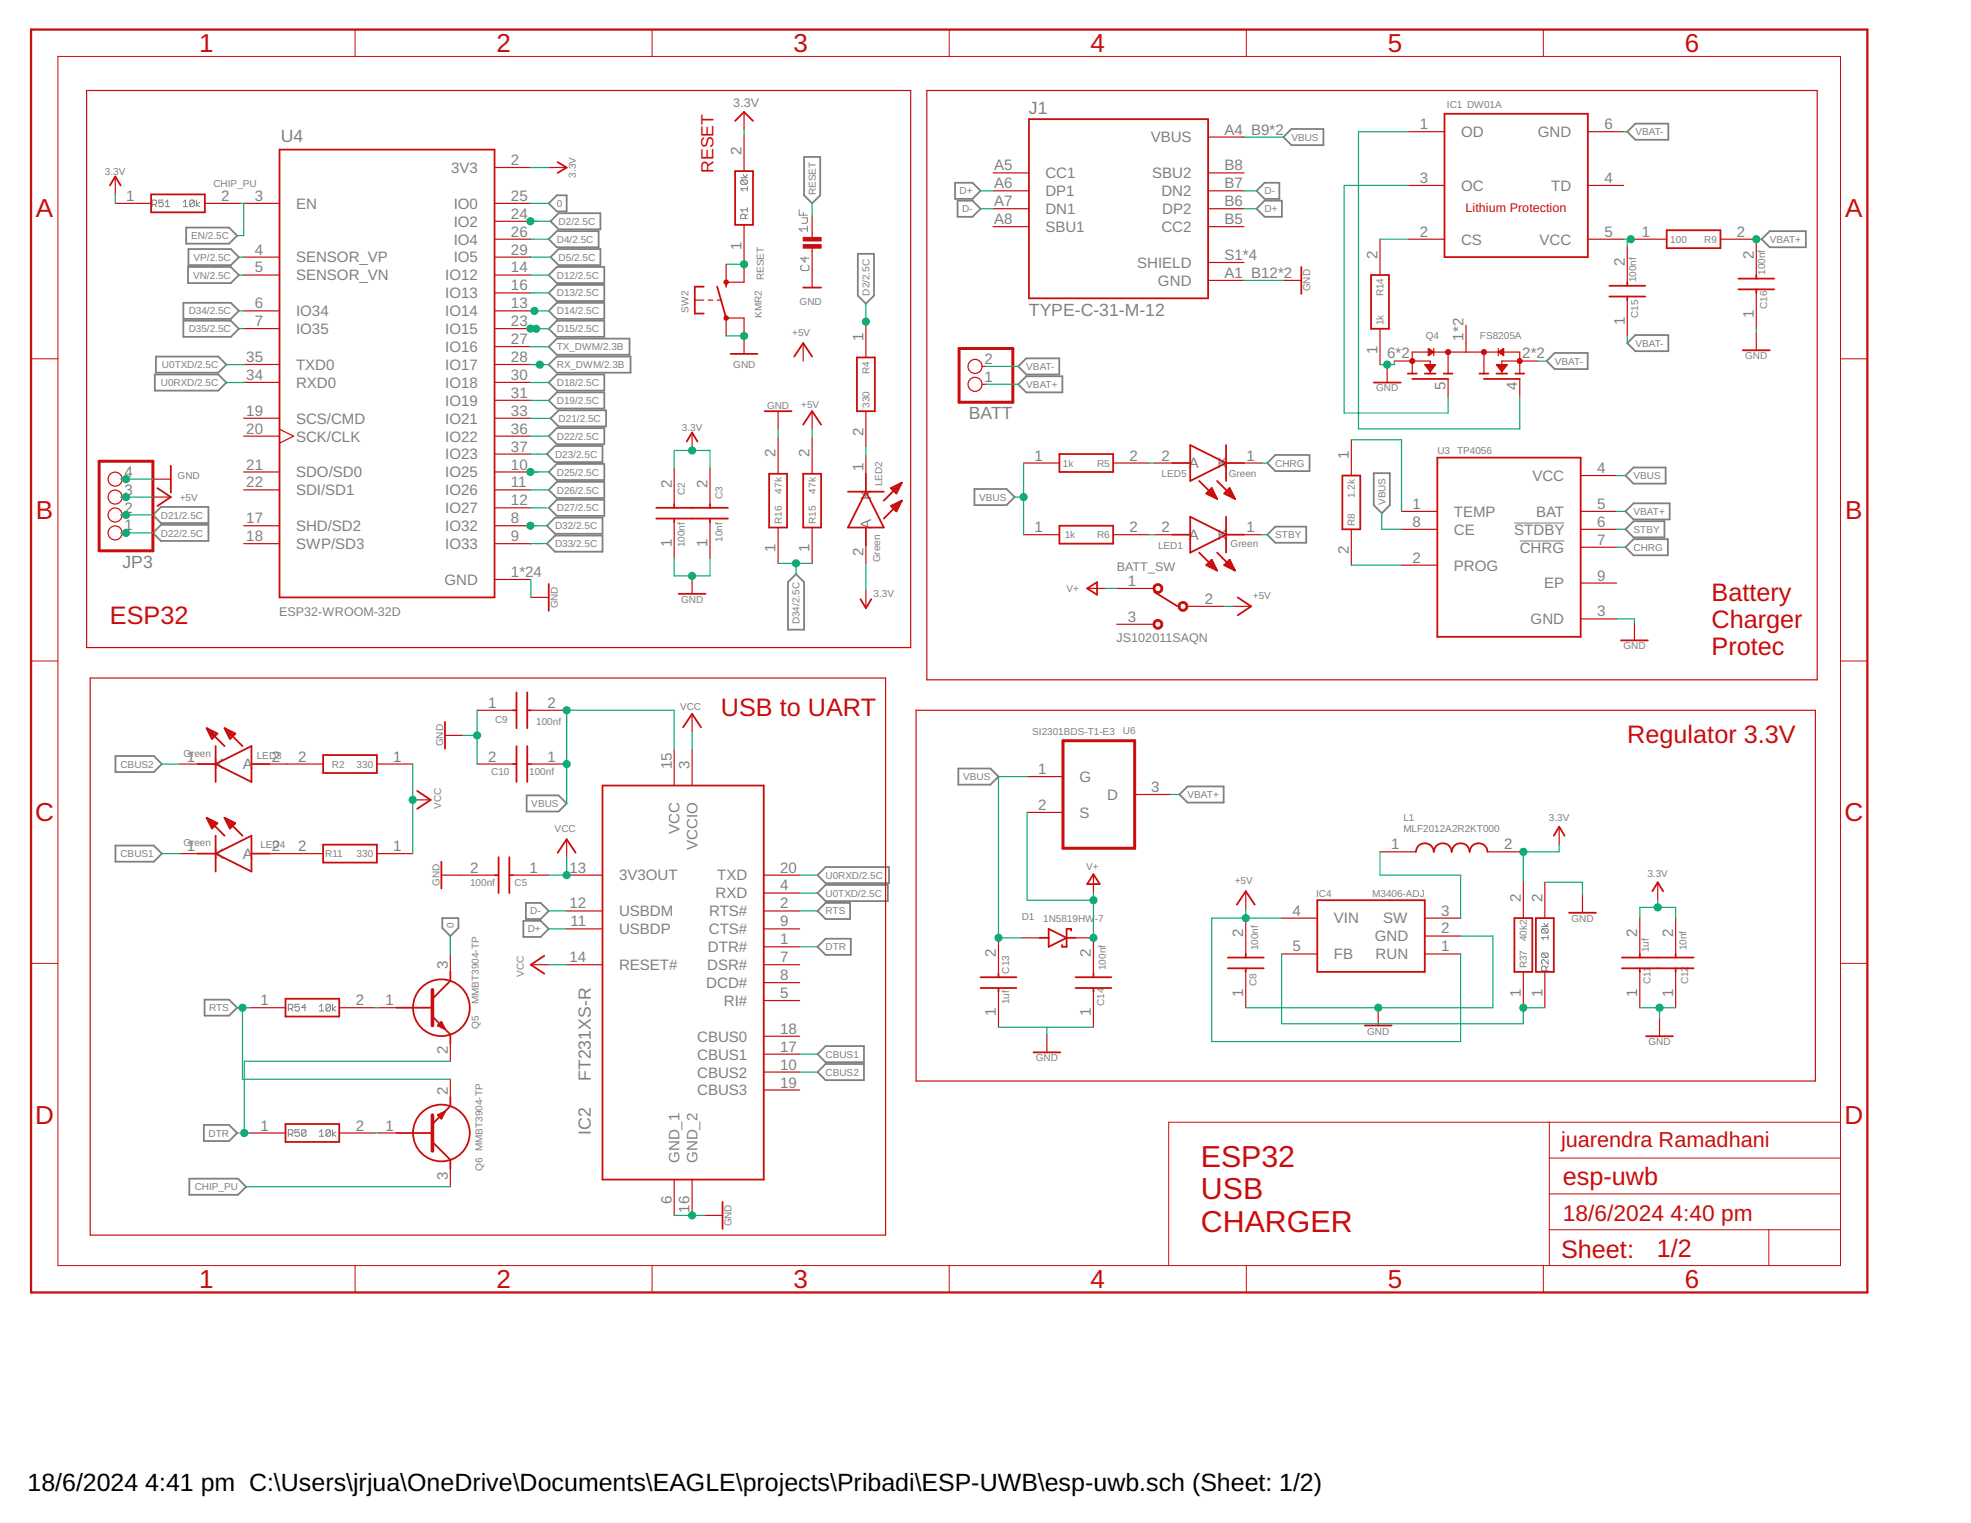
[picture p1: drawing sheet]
<svg xmlns="http://www.w3.org/2000/svg" width="279mm" height="216mm" viewBox="0 0 279 216" stroke-linecap="round" stroke-linejoin="round" font-family="sans-serif">
<g fill="none" stroke="#808080" stroke-width=".14">
<path d="M21.6 29h.5l.1-.2v-.3l-.1-.1h-.5v.9M21.9 29l.3 .3M23.1 28.4h-.6v.4l.3-.1h.2l.1 .1v.3l-.1 .2h-.3l-.2-.2M23.5 29.3h.6M23.5 28.7l.3-.3v.9M26 28.7l.3-.3v.9M26 29.3h.6M27.5 28.5v.6l-.1 .2h-.3l-.2-.2M27.5 28.5l-.1-.1h-.3l-.2 .1v.6M27.5 28.5l-.6 .6M27.8 28.4v.9M28.3 28.7l-.5 .3 .5 .3"/>
<path d="M105 25.2h.9M105.2 25.5h.6l.1 .2v.3l-.1 .1M105.2 25.5l-.2 .2v.3l.2 .1h.6M105.2 25.5l.6 .6M105.3 24.7l.3 .5 .3-.5M105.6 31v-.5l-.1-.1h-.3l-.2 .1v.5h.9M105.9 26.8h-.9l.3 .3M105.9 26.4v.7M105.9 29.4v.7M105.9 30.4l-.3 .3M105.9 29.7h-.9l.3 .4M113.3 29.7v.8h1.1"/>
<path d="M113.7 30.9h.7v.6l-.1 .2h-.6M113.7 37.6l-.2 .2v.3l.2 .3h.8l.2-.3v-.3l-.2-.2M113.9 30.1v.4M114.1 36.4v.8l-.6-.6h1.2M114.4 32.4h-1.1l.4 .4M114.4 32v.8M218.5 131.3h1M218.7 131.7h.6l.2 .1v.3l-.2 .2M218.7 135.1h.6l.2 .2v.3l-.2 .1M218.7 131.7l-.2 .1v.3l.2 .2h.6M218.7 135.1l-.2 .2v.3l.2 .1h.6M218.7 131.7l.6 .6"/>
<path d="M218.7 135.1l.6 .6M218.8 130.9l.4 .4 .3-.4M219.2 137.6v-.5l-.2-.1h-.3l-.2 .1v.5h1M219.5 132.9h-1l.3 .3M219.5 132.6v.6M219.5 136v.7l-.7-.7h-.1l-.2 .2v.3l.2 .2M219.5 137l-.3 .3M40.9 143h.4l.2-.2v-.3l-.2-.1h-.4v.9M41.2 143l.3 .3M42.4 142.4h-.6v.4l.3-.1h.2l.1 .1v.4l-.1 .1h-.3l-.2-.1M43.4 142.8h-.6l.4-.4v.9M45.3 142.7l.3-.3v.9"/>
<path d="M45.3 143.3h.6M46.8 142.5l-.1-.1h-.3l-.2 .1v.7M46.8 142.5v.7l-.1 .1h-.3l-.2-.1M46.8 142.5l-.6 .7M47.1 142.4v.9M47.6 142.7l-.5 .3 .5 .3M40.9 160.8h.4l.2-.2v-.3l-.2-.2h-.4v1M41.2 160.8l.3 .3M42.4 160.1h-.6v.5l.3-.1h.2l.1 .1v.3l-.1 .2h-.3l-.2-.2M43.4 160.3v.6l-.2 .2h-.3l-.1-.2M43.4 160.3l-.2-.2h-.3l-.1 .2v.6M43.4 160.3l-.6 .6"/>
<path d="M45.3 160.5l.3-.4v1M45.3 161.1h.6M46.8 160.3v.6l-.1 .2h-.3l-.2-.2M46.8 160.3l-.1-.2h-.3l-.2 .2v.6M46.8 160.3l-.6 .6M47.1 160.1v1M47.6 160.5l-.5 .3 .5 .3"/>
</g>
<path d="M214.7 74.1h7M215.4 76.7h6.3" fill="none" stroke="#808080" stroke-width=".15"/>
<g fill="none" stroke="#808080" stroke-width=".25">
<path d="M181.9 19.4l1.2-1.1h4.5v2.3h-4.5zM231.8 17.5h4.7v2.3h-4.7l-1.1-1.1zM26.4 32.3h6.1l1.1 1.1-1.1 1.1h-6.1zM26.6 37.8h6.1l1.2 1.2-1.2 1.1h-6.1zM26.7 35.3h6l1.2 1.1-1.2 1.2h-6zM77.8 28.8l1.1-1.1h1.4v2.3h-1.4zM78 36.4l1.2-1.1h5.9v2.3h-5.9zM78 31.4l1.2-1.2h5.9v2.3h-5.9zM78.9 32.8h6v2.3h-6l-1.1-1.2zM78.9 37.8h6.8v2.3h-6.8l-1.1-1.1zM114 22.2h2.3v5.5l-1.2 1.1-1.1-1.1zM121.6 36h2.3v5.9l-1.2 1.2-1.1-1.2z"/>
<path d="M135.4 25.9h2.5l1.1 1.2-1.1 1.1h-2.5zM135.7 28.4h2.2l1.1 1.2-1.1 1.1h-2.2zM178.1 29.6l1.2-1.2h2.4v2.3h-2.4zM178.1 27.1l1.2-1.2h2.1v2.3h-2.1zM249.7 33.9l1.2-1.1h5.1v2.3h-5.1zM21.9 53.1h9l1.2 1.1-1.2 1.2h-9zM22.1 50.5h8.8l1.2 1.2-1.2 1.1h-8.8zM26 42.9h6.7l1.2 1.2-1.2 1.1h-6.7zM26 45.5h6.7l1.2 1.1-1.2 1.2h-6.7zM78 59.3l1.2-1.1h6.7v2.3h-6.7zM78.9 50.5h10.5v2.3h-10.5l-1.1-1.1zM78.9 53.1h6.8v2.3h-6.8l-1.1-1.2z"/>
<path d="M78.9 55.6h6.8v2.3h-6.8l-1.1-1.1zM78.9 48h10.3v2.3h-10.3l-1.1-1.2zM78.9 42.9h6.8v2.3h-6.8l-1.1-1.1zM78.9 45.5h6.8v2.3h-6.8l-1.1-1.2zM78.9 40.4h6.8v2.3h-6.8l-1.1-1.2zM144.3 51.9l1.2-1.1h4.7v2.3h-4.7zM144.3 54.5l1.2-1.2h5.1v2.3h-5.1zM219.2 51.2l1.2-1.2h4.7v2.3h-4.7zM230.7 48.6l1.1-1.1h4.7v2.3h-4.7zM22.8 74.4h6.7v2.3h-6.7l-1.1-1.2zM22.8 71.9h6.7v2.2h-6.7l-1.1-1.1zM77.5 74.5l1.2-1.1h6.7v2.3h-6.7z"/>
<path d="M77.5 64.4l1.2-1.2h6.7v2.3h-6.7zM77.5 77.1l1.2-1.2h6.7v2.3h-6.7zM77.8 61.8l1.1-1.1h6.8v2.3h-6.8zM78.9 65.8h6.8v2.3h-6.8l-1.1-1.2zM78.9 68.3h6.8v2.3h-6.8l-1.1-1.2zM78.9 70.8h6.8v2.3h-6.8l-1.1-1.1zM138.1 69.3h4.6l1.1 1.2-1.1 1.1h-4.6zM179.6 75.8l1.2-1.1h4.4v2.2h-4.4zM179.6 65.6l1.2-1.1h4.8v2.3h-4.8zM194.7 67.1h2.3v4.5l-1.1 1.1-1.2-1.1zM230.4 67.4l1.2-1.1h4.5v2.3h-4.5zM230.4 75l1.2-1.1h4.3v2.3h-4.3z"/>
<path d="M230.4 77.6l1.2-1.2h4.8v2.3h-4.8zM230.4 72.5l1.2-1.1h5.1v2.2h-5.1zM111.7 82.5l1.1-1.1 1.2 1.1v6.8h-2.3zM16.4 119.9h5.4l1.1 1.1-1.1 1.2h-5.4zM16.4 107.2h5.4l1.1 1.1-1.1 1.2h-5.4zM74.7 112.8h4.5l1.1 1.1-1.1 1.1h-4.5zM135.8 108.9h4.6l1.1 1.2-1.1 1.1h-4.6zM167.2 112.6l1.1-1.1h5.2v2.3h-5.2zM62.7 130.2h2.3v1.4l-1.2 1.1-1.1-1.1zM74.2 130.5h2.4l1.2 1.2-1.2 1.1h-2.4zM74.5 128h2.1l1.2 1.1-1.2 1.2h-2.1zM115.9 129.1l1.1-1.1h3.5v2.3h-3.5z"/>
<path d="M115.9 134.2l1.1-1.1h3.6v2.3h-3.6zM117 125.5h8.9v2.2h-8.9l-1.1-1.1zM117 122.9h9v2.3h-9l-1.1-1.1zM28.9 159.5h3.6l1.1 1.1-1.1 1.2h-3.6zM29 141.7h3.5l1.1 1.2-1.1 1.1h-3.5zM115.9 149.4l1.1-1.1h5.5v2.3h-5.5zM115.9 152l1.1-1.2h5.5v2.3h-5.5zM26.8 167.1h6.9l1.2 1.1-1.2 1.2h-6.9z"/>
</g>
<g fill="none" stroke="#c90d0c" stroke-width=".17">
<path d="M12.3 12.8h116.8v79h-116.8zM105.5 15.9v2.5M105.5 19.2v5.1M131.4 12.8h126.2v83.6h-126.2zM171.3 19.4h5M199.7 18.7h5.1M225.1 18.7h5.1M16.3 28.8h5.1M16.3 25v2.6M29 28.8h5.1M34.5 28.8h5.1M34.5 36.4h5.1"/>
<path d="M34.5 39h5.1M70.1 23.7h5.1M70.1 28.8h5.1M70.1 33.9h5.1M70.1 36.4h5.1M70.1 39h5.1M70.1 31.4h5.1M77.8 23.7h2.5M102.9 37.5v2.5h2.6v-2.5M105.5 31.9v5.1M115.1 30.6v3.3M115.1 34.9v5.9"/>
<path d="M140.8 27.1h5.1M140.8 24.5h5.1M140.8 32.1h5.1M140.8 29.6h5.1M171.3 27.1h5M171.3 24.5h5M171.3 32.1h5M171.3 29.6h5M171.3 37.2h5M171.3 39.8h5M181.9 39.8h2.6M195.6 33.9v5.1"/>
<path d="M199.7 33.9h5.1M199.7 26.3h5.1M225.1 33.9h5.1M225.1 26.3h5.1M230.7 34.9v5.1M231.2 33.9h5.1M243.9 33.9h5.1v5.1M34.5 44.1h5.1M34.5 46.6h5.1M34.5 51.7h5.1M34.5 54.2h5.1M34.5 59.3h5.1"/>
<path d="M70.1 44.1h5.1M70.1 46.6h5.1M70.1 41.5h5.1M70.1 49.1h5.1M70.1 51.7h5.1M70.1 54.2h5.1M70.1 56.7h5.1M70.1 59.3h5.1M98.5 42.5h1.3M100.4 42.5h.6M101.7 42.5h.6M102.9 47.6v-2.5h2.6v5.1"/>
<path d="M110.3 58.3v2.5M113.9 48.6v2.6M115.1 58.3v2.5M122.7 45.6v5.1M122.7 58.3v5.1M139.2 51.9h.6M139.2 54.5h.6M195.6 46.6v5.1M196.6 51.7v2.5M197.7 51.2h5v1.8M200.2 53v-3.1h15.2v3.1M202 51.7h1.5l-.8 1z"/>
<path d="M202.1 51.8h1.3M202.2 51.9h1.1M202.3 52.1h.9M202.4 52.2h.7M202.5 52.3h.5M202.5 50.4h.1M202.5 50.2h.2M202.5 50.1h.4M202.5 50h.6M202.5 49.8h.6M202.5 49.7h.4M202.5 49.5h.2"/>
<path d="M202.5 49.4h.1M202.5 49.4l.7 .5-.7 .5zM202.5 52.4h.4M202.6 52.6h.3M202.7 52.7h.1M203.2 49.4v1M205.3 49.9v3.1M205.3 53.7v2.6M207.8 46.1v3.8M210.4 49.9v3.1M212.1 51.7h1.6l-.8 1zM212.2 51.8h1.4"/>
<path d="M212.3 51.9h1.2M212.4 49.4v1M212.4 49.9l.7-.5v1zM212.4 52.1h1M212.5 52.2h.8M212.6 50h.5M212.6 49.8h.5M212.6 52.3h.6M212.7 52.4h.4M212.7 50.1h.4M212.8 49.7h.3M212.8 52.6h.2"/>
<path d="M212.9 52.7h.1M212.9 50.2h.2M212.9 49.5h.2M213.1 50.4h.1M213.1 49.4h.1M215.4 53.7v2.6M218 51.2h-5.1v1.8M230.7 42.5v5.1M249 41.5v5.1M249 47.1v2.6M17.3 70.5h.6M17.3 67.9h.6"/>
<path d="M17.3 75.5h.6M17.3 73h.6M21.7 70.5h2.5M21.7 67.9h2.5M34.5 77.1h5.1M34.5 74.5h5.1M34.5 66.9h5.1M34.5 69.4h5.1M34.5 61.8h5.1M39.6 60.9l2 .9-2 1M70.1 77.1h5.1M70.1 74.5h5.1"/>
<path d="M70.1 66.9h5.1M70.1 69.4h5.1M70.1 72h5.1M70.1 61.8h5.1M70.1 64.4h5.1M95.6 66.4v5.1M95.6 74v5.1M98.1 61.3v2.6M100.6 66.4v5.1M100.6 74v5.1M110.3 62.1v5.1M110.3 74.8v5.1"/>
<path d="M115.1 62.1v5.1M115.1 74.8v5.1M122.7 64.6v2.6M122.7 77.3v2.6M145.1 65.6h5.1M145.1 75.8h5.1M157.8 65.6h5.1M157.8 75.8h5.1M163.6 65.6h2.6M163.6 75.8h2.6M176.3 65.6h2.6M176.3 75.8h2.6"/>
<path d="M191.6 62.3v5.1M191.6 75v5.1M198.7 72.5h5.1M198.7 75h5.1M224.1 72.5h5.1M224.1 67.4h5.1M224.1 75h5.1M224.1 77.6h5.1M12.8 96.1h112.7v79h-112.7zM70.1 82.1h5.1M75.2 84.7h2.6M98.1 81.6v2.6"/>
<path d="M122.7 83.7v2.5M154.2 83.4h2.6M158.3 83.4h5.1M158.3 88.5h5.1M168.5 86h5M174.8 86h2.6M198.7 80.1h5.1M224.1 87.7h5.1M224.1 82.7h5.1M231.7 88.2v2.6M25.5 108.3h2.5M38.2 108.3h7.6"/>
<path d="M53.4 108.3h5.1M58.5 113.4h2.5M63.1 104.2h2.5M67.6 100.7h5.1M67.6 108.3h5.1M75.2 100.7h5.1M75.2 108.3h5.1M80.3 119v2.5M95.6 106.3v5.1M98.1 101.2v2.5M98.1 106.3v5.1M129.9 100.7h127.4v52.5h-127.4z"/>
<path d="M145.6 110.1h5.1M145.6 115.2h5.1M160.8 112.6h5.1M221 117.2v2.5M25.5 121h2.5M38.2 121h7.6M53.4 121h5.1M62.6 124.1h7.6M63.8 135.2v2.6M72.7 124.1h5.1M75.2 136.8h2.6M80.3 129.1h5.1"/>
<path d="M80.3 136.8h5.1M80.3 131.7h5.1M80.3 124.1h5.1M108.3 134.2h5M108.3 129.1h5M108.3 126.6h5M108.3 136.8h5M108.3 139.3h5M108.3 131.7h5M108.3 124.1h5M141.5 132.9v5.1M144.8 132.9h2.6"/>
<path d="M152.5 132.9h2.5v5.1M155 124.1v2.5M176.6 126.3v2.6M176.6 130.2v5M176.6 137.8v5.1M181.7 135.2h5M181.7 130.2h5M195.6 120.8h5.1M202 135.2h5.1M202 132.7h5.1M202 130.2h5.1M210.9 120.8h5"/>
<path d="M215.9 125.1v5.1M215.9 137.8v5.1M219 125.1v5.1M219 137.8v5.1M224.3 126.9v2.5M232.5 130.2v5M232.5 137.8v5.1M235 125.1v2.5M237.5 130.2v5M237.5 137.8v5.1M35.4 142.9h5.1M48.1 142.9h5.1"/>
<path d="M53.7 142.9h2.5M63.8 147.9v2.6M63.8 153v2.5M108.3 141.8h5M108.3 152h5M108.3 149.4h5M108.3 146.9h5M108.3 154.5h5M141.5 140.6v5M148.4 146.6v2.6M155 140.6v5M195.4 142.9v2.5"/>
<path d="M235.2 144.4v2.5M35.4 160.6h5.1M48.1 160.6h5.1M53.7 160.6h2.5M63.8 165.7v2.5M95.6 167.2v5.1M98.1 167.2v5.1M99.9 172.3h2.5"/>
<circle cx="138.2" cy="51.9" r=".99"/>
<circle cx="138.2" cy="54.5" r=".99"/>
<circle cx="16.3" cy="73" r=".99"/>
<circle cx="16.3" cy="67.9" r=".99"/>
<circle cx="16.3" cy="70.5" r=".99"/>
<circle cx="16.3" cy="75.5" r=".99"/>
</g>
<g fill="none" stroke="#c90d0c" stroke-width=".25">
<path d="M104.2 17.1l1.3-1.2 1.2 1.2M145.9 16.9h25.4v25.4h-25.4zM204.8 16.1h20.3v20.3h-20.3zM15.6 26.3l.7-1.3 .8 1.3M21.4 27.6h7.6v2.5h-7.6zM39.6 21.2h30.5v63.5h-30.5zM79.1 23l1.2 .7-1.2 .8M104.2 24.3h2.5v7.6h-2.5zM184.5 37.8v3.9M194.4 39h2.5v7.6h-2.5zM236.3 32.6h7.6v2.6h-7.6zM246.4 39.5h5.1"/>
<path d="M249 39v.5M99.8 40.6h-1.3v3.8h1.3M101.7 40.6l1.2 4.5M102.9 40v.6M103.6 50.2h3.8M108.4 58.3h3.8M112.6 50.5l1.3-1.9 1.2 1.9M113.9 40.8h2.5M121.5 50.7h2.5v7.6h-2.5zM194.7 54.2h3.8M199.6 53h1.2M200.2 53.7h5.1"/>
<path d="M202 53h1.5M204.6 53h1.3M209.7 53h1.3M210.4 53.7h5M212.1 53h1.6M214.8 53h1.3M228.1 42h5.1M228.1 40.5h5.1M230.7 40v.5M230.7 42v.5M246.4 41h5.1M247.1 49.7h3.8"/>
<path d="M249 41v.5M22.3 69.2l1.9 1.3-1.9 1.2M24.2 66v3.8M93 73.5h10.2M93 72h10.2M95.6 71.5v.5M95.6 73.5v.5M97.3 62.6l.8-1.3 .8 1.3M100.6 71.5v.5M100.6 73.5v.5M109 67.2h2.6v7.6h-2.6zM113.9 67.2h2.5v7.6h-2.5z"/>
<path d="M113.9 60.2l1.2-1.9 1.3 1.9M120.2 69.7h5.1M122.7 69.7l2.6 5.1h-5.1zM122.7 67.2v2.5M122.7 74.8v2.5M126.3 69.2l1.5-.8-.7 1.6zM126.3 69.2h1.1M126.3 71.7l1.5-.7-.7 1.5zM126.4 71.9h1M126.5 71.6h1M126.5 69.4h.8M126.7 72.1h.6"/>
<path d="M126.7 69.7h.5M126.7 69h.9M126.9 72.3h.2M126.9 71.4h.7M127 69.9h.1M127.2 68.8h.5M127.4 71.2h.3M127.6 68.5h.2M127.8 68.4l-2.5 2.6M127.8 71l-2.5 2.5M127.8 71h.1M150.2 64.4h7.6v2.5h-7.6z"/>
<path d="M150.2 74.5h7.6v2.6h-7.6zM166.2 75.8h2.5M166.2 65.6h2.5M168.7 73.3l5.1 2.5-5.1 2.5zM168.7 63.1l5.1 2.5-5.1 2.6zM170 78.3l2.5 2.6M170 68.2l2.5 2.5M171 70l.8-.8 .7 1.5zM171.1 69.9h1M171.2 79.9h.8M171.3 70.1h.9M171.3 69.7h.7"/>
<path d="M171.5 79.7h.4M171.5 69.4h.4M171.7 79.4h.1M171.7 70.3h.6M171.7 69.2h.1M172.1 70.5h.3M172.5 78.3l2.6 2.6M172.5 68.2l2.6 2.5M173.5 70l.8-.8 .8 1.5zM173.6 69.9h1M173.8 79.9h.8M173.8 63.1v5.1"/>
<path d="M173.8 73.3v5M173.8 75.8h2.5M173.8 65.6h2.5M173.8 70.1h1M173.8 69.7h.7M174 79.7h.4M174.1 69.4h.3M174.2 79.4h.1M174.2 70.3h.7M174.3 69.2h.1M174.7 70.5h.3M190.3 67.4h2.5v7.6h-2.5z"/>
<path d="M203.8 64.9h20.3v25.4h-20.3zM73.2 98.1v5.1M74.7 98.1v5.1M77.8 82.8v3.8M96.2 84.2h3.8M122 84.9l.7 1.3 .8-1.3M154.1 83.4l1.4-.9v1.8zM163.6 83.9l3.3 2.1M171 80.1l.8-.7 .7 1.5zM171 80.1h1.1M171.4 80.3h.8M171.8 80.5h.5"/>
<path d="M172.3 80.8h.2M173.5 80.1l.8-.7 .8 1.5zM173.6 80.1h1.1M173.9 80.3h.9M174.4 80.5h.5M174.8 80.8h.2M175.5 84.7l1.9 1.3-1.9 1.2M229.8 90.8h3.8M28 108.3h2.6M29.3 103.2l2.5 2.6M29.3 103.2l1.5 .8-.7 .8zM29.3 115.9l2.5 2.6"/>
<path d="M29.3 115.9l1.5 .8-.7 .8zM29.4 103.4h.3M29.4 116.1h.2M29.5 116.3h.6M29.5 103.7h.6M29.6 116.5h.9M29.6 103.9h1M29.7 116.8h1.1M29.7 104.1h1M29.8 104.3h.7M29.8 117h.7M29.9 117.2h.4"/>
<path d="M30 104.5h.3M30 117.4h.1M30.6 108.3l5-2.5v5zM30.6 105.8v5M30.6 118.5v5M31.8 103.2l2.6 2.6M31.8 103.2l1.6 .8-.8 .8zM31.8 115.9l2.6 2.6M31.8 115.9l1.6 .8-.8 .8zM31.9 103.4h.3M31.9 116.1h.3M32 116.3h.6"/>
<path d="M32 103.7h.7M32.1 116.5h.9M32.2 103.9h.9M32.2 116.8h1.1M32.3 104.1h1M32.4 104.3h.6M32.4 117h.7M32.5 117.2h.4M32.5 104.5h.3M32.6 117.4h.1M35.6 108.3h2.6M45.8 107h7.6v2.6h-7.6z"/>
<path d="M45.8 119.7h7.6v2.6h-7.6zM59.1 112.1l1.9 1.3-1.9 1.3M63.1 102.3v3.9M72.7 108.3h.5M72.7 100.7h.5M73.2 105.8v5M74.7 108.3h.5M74.7 105.8v5M74.7 100.7h.5M85.4 111.4h22.9v55.8h-22.9zM96.8 103.1l1.3-1.9 1.3 1.9M220.3 118.5l.7-1.3 .8 1.3"/>
<path d="M28 121h2.6M30.6 121l5-2.5v5zM35.6 121h2.6M62.6 122.2v3.8M63.8 137.8v1.2l-2.5 2.6M70.2 124.1h.5M70.7 121.5v5.1M72.2 121.5v5.1M72.2 124.1h.5M77.2 135.5l-2 1.3 2 1.2M79.1 120.9l1.2-1.9 1.3 1.9M139 138.5h5.1"/>
<path d="M141.5 138v.5M147.4 132.9h1.3M148.7 131.7l2.5 1.2-2.5 1.3zM151.2 132.9h1.3M151.8 131.9v-.2h-.6v2.5h-.6v-.2M152.5 138.5h5M155 138v.5M155 123.9l.9 1.4h-1.8zM174.1 137.3h5M174.1 135.7h5M175.3 128.2l1.3-1.9 1.3 1.9M176.6 135.2v.5"/>
<path d="M176.6 137.3v.5M186.7 127.6h15.3v10.2h-15.3zM200.7 120.8a1.27 1.27 0 0 1 1.3-1.3 1.27 1.27 0 0 1 1.2 1.3 1.27 1.27 0 0 1 1.3-1.3 1.27 1.27 0 0 1 1.3 1.3 1.27 1.27 0 0 1 1.3-1.3 1.27 1.27 0 0 1 1.2 1.3 1.27 1.27 0 0 1 1.3-1.3 1.27 1.27 0 0 1 1.3 1.3M214.7 130.2h2.5v7.6h-2.5zM217.7 130.2h2.6v7.6h-2.6zM222.4 129.4h3.8M229.9 137.3h10.2M229.9 135.7h10.2M232.5 135.2v.5M232.5 137.3v.5M234.2 126.3l.8-1.2 .8 1.2M237.5 135.2v.5"/>
<path d="M237.5 137.3v.5M40.5 159.3h7.6v2.6h-7.6zM40.5 141.6h7.6v2.5h-7.6zM56.2 142.9h5.1M61.3 144.1l2.5 2.5v1.3M62.1 158.1l1-.5-.5 1zM62.1 158.1h.7M62.1 145.4h.7M62.2 145.2h.5M62.3 158.3h.4M62.5 145h.1M62.5 157.9h.4"/>
<path d="M62.5 158.5h.1M62.6 144.9l.5 1-1-.5zM62.6 145.6h.3M62.9 157.6h.1M63 145.9h.1M63.8 155.5v1.3l-2.5 2.5M139 140.1h5.1M141.5 140.1v.5M146.5 149.2h3.8M152.5 140.1h5M155 140.1v.5M193.5 145.4h3.8"/>
<path d="M233.3 146.9h3.9M56.2 160.6h5.1M61.3 161.9l2.5 2.5v1.3M102.4 170.4v3.8"/>
<circle cx="62.6" cy="142.9" r="4"/>
<circle cx="62.6" cy="160.6" r="4"/>
</g>
<g fill="#c90d0c" stroke="#c90d0c" stroke-width=".14">
<path d="M163.6 83a.69 .69 0 0 1 1.1 0 .69 .69 0 0 1-.4 1.1 .69 .69 0 0 1-.9-.7h.3a.44 .44 0 0 1 .6-.3 .44 .44 0 0 1 .1 .7 .44 .44 0 0 1-.7-.2v-.2h-.3z" fill-rule="evenodd"/>
<path d="M163.6 88a.69 .69 0 0 1 1.1 .1 .69 .69 0 0 1-.4 1.1 .69 .69 0 0 1-.9-.7h.3a.44 .44 0 0 1 .6-.4 .44 .44 0 0 1 .1 .8 .44 .44 0 0 1-.7-.2v-.2h-.3z" fill-rule="evenodd"/>
<path d="M167.2 85.5a.69 .69 0 0 1 1.1 .1 .69 .69 0 0 1-.4 1 .69 .69 0 0 1-.9-.6h.3a.44 .44 0 0 1 .6-.4 .44 .44 0 0 1 .1 .7 .44 .44 0 0 1-.7-.2v-.1h-.3z" fill-rule="evenodd"/>
<circle cx="102.9" cy="45.1" r=".33"/>
<circle cx="102.9" cy="40" r=".33"/>
<circle cx="215.4" cy="51.2" r=".36"/>
<circle cx="210.4" cy="49.9" r=".36"/>
<circle cx="200.2" cy="51.2" r=".36"/>
<circle cx="205.3" cy="49.9" r=".36"/>
</g>
<g fill="#c90d0c" stroke="#c90d0c" stroke-width=".14">
<path d="M113.9 34.7h2.5v.5h-2.5z"/>
<path d="M113.9 33.7h2.5v.5h-2.5z"/>
</g>
<path d="M61.3 140.3v5.1M61.3 158.1v5.1" fill="none" stroke="#c90d0c" stroke-width=".51"/>
<path d="M136 49.4h7.6v7.6h-7.6zM14.1 65.4h7.6v12.7h-7.6zM150.7 105h10.1v15.2h-10.1z" fill="none" stroke="#c90d0c" stroke-width=".42"/>
<g fill="none" stroke="#c90d0c" stroke-width=".14">
<path d="M8.2 8h252.7v171.4h-252.7zM50.3 4.2v3.8M92.4 4.2v3.8M134.6 4.2v3.8M176.7 4.2v3.8M218.8 4.2v3.8M4.4 50.9h3.8M260.9 50.9h3.8M4.4 93.7h3.8M260.9 93.7h3.8M4.4 136.6h3.8M260.9 136.6h3.8"/>
<path d="M219.6 159.1v20.3M260.9 159.1h-95.2v20.3M50.3 179.4v3.8M92.4 179.4v3.8M134.6 179.4v3.8M176.7 179.4v3.8M218.8 179.4v3.8M219.6 174.3h41.3M219.6 169.2h41.3M219.6 164.2h41.3M250.7 174.3v5.1"/>
</g>
<path d="M4.4 4.2h260.3v179h-260.3z" fill="none" stroke="#c90d0c" stroke-width=".32"/>
<g fill="none" stroke="#0dab76" stroke-width=".17">
<path d="M105.5 18.4v.8M176.3 19.4h5.6M199.7 18.7h-7.1v42.1h22.8v-4.5M230.2 18.7h.5M16.3 27.6v1.2M33.9 36.4h.6M34.1 28.8h.5M34.5 28.8v4.6h-.9M34.5 36.4l.1 .1M34.5 39h-.6M75.2 33.9h2.6M75.2 36.4h2.8"/>
<path d="M75.2 36.4v.1M75.2 33.9h.1M75.2 31.4h2.9M77.8 23.7l-2.6 .1M77.8 28.8l-2.6 .1M77.8 39h-2.6M105.5 37v.5h-2.6M115.1 28.8v1.8M139 29.6h1.8M139 27.1h1.8M176.3 39.8h5.6M176.3 29.6h1.8"/>
<path d="M176.3 27.1h1.8M195.6 33.9h4.1M199.7 26.3h-9.2v32.2h14.8v-2.2M230.2 33.9h1M230.7 33.9v1M249 33.9h.7M32.1 51.7h2.5M32.1 54.2h2.5M33.9 44.1h.6M33.9 44.1h.1M33.9 46.6h.6M33.9 46.6h.1"/>
<path d="M34.5 51.7h.1M34.5 54.2h.1M75.2 54.2h2.6M75.2 51.7h1.3M75.2 49.1h2.6M75.2 46.6h.1M75.2 54.2h.1M75.2 56.7l2.6 .1M75.2 59.3h2.8M75.2 44.1h2.6M75.2 46.6h2.6M75.2 41.5h2.6"/>
<path d="M75.2 41.5v.1M75.2 51.7h2.6M75.8 44.1h.1M76 46.6h.1M102.9 47.6h2.6M122.7 43.1v2.5M139.8 54.5h4.5M139.8 51.9h4.5M197.7 51.2v.5h-2.1M218 51.2h1.2M230.7 47.6v1M249 46.6v.5"/>
<path d="M17.1 67.9h4.6M17.1 70.5h4.6M17.1 75.5h4.6M17.1 73h4.6M75.2 77.1h2.3M75.2 77.1h.1M75.2 69.4h2.6M75.2 69.4v.1M75.2 61.8h2.6M75.2 61.8h.1M75.2 74.5h2.4M75.2 66.9h2.6"/>
<path d="M77.5 72h-2.3M77.5 64.4h-2.3M95.6 66.4v-2.5h5v2.5M95.6 79.1v2.5h5v-2.5M110.3 60.8v1.3M110.3 79.9h4.8M112.8 79.9v1.5M115.1 60.8v1.3M122.7 63.4v1.2M122.7 79.9v3.8M143.8 70.5h1.3M145.1 65.6v10.2"/>
<path d="M162.9 75.8h.7M162.9 65.6h.7M178.9 75.8h.7M178.9 65.6h.7M191.6 62.3h7.1v10.2M195.9 72.7v2.3h2.8M229.2 67.4h1.2M229.2 75h1.2M229.2 77.6h1.2M229.2 72.5h1.2M75.2 82.1v2.6M156.8 83.4h1.5"/>
<path d="M173.5 86h1.3M191.6 80.1h7.1M229.2 87.7h2.5v.5M22.9 108.3h2.6M58.5 108.3v12.7M65.6 104.2h2M67.6 100.7v7.6M95.6 106.3v-5.6h-15.3v13.2M98.1 103.7v2.6M145.6 110.1h-4.1v22.8h3.3M145.6 115.2v12.4h9.4M165.9 112.6h1.3"/>
<path d="M221 119.7v1.1h-5.1v4.3M22.9 121h2.6M63.8 132.7v2.5M77.8 129.1h2.5M77.8 131.7h2.5M77.8 136.8h2.5M80.3 121.5v2.6h-2.5M113.3 129.1h2.6M113.3 134.2h2.6M113.3 126.6h2.6M113.3 124.1h2.6M155 126.6v6.3"/>
<path d="M176.6 128.9v1.3M181.7 135.2v9.9h34.2v-2.2h3.1M181.7 130.2h-9.9v17.5h35.3v-12.5M195.6 120.8v3.3h11.5v6.1M207.1 132.7h4.5v10.2h-35M219 125.1h5.3v1.8M232.5 130.2v-1.6h5v1.6M235 127.6v1M33.6 142.9h1.8M34.4 142.9v10.1h29.4M53.2 142.9h.5M63.8 150.5h-29.2v10.1h.8"/>
<path d="M113.3 149.4h2.6M113.3 152h2.6M141.5 145.6h13.5M148.4 145.6v1M232.5 142.9h5M235.2 142.9v1.5M34.9 168.2h28.9M53.2 160.6h.5M95.6 172.3h4.3"/>
</g>
<g fill="#0dab76" stroke="#0dab76" stroke-width=".14">
<circle cx="105.5" cy="47.6" r=".51"/>
<circle cx="98.1" cy="81.6" r=".51"/>
<circle cx="67.6" cy="104.2" r=".51"/>
<circle cx="98.1" cy="172.3" r=".51"/>
<circle cx="196.6" cy="51.7" r=".51"/>
<circle cx="17.9" cy="67.9" r=".51"/>
<circle cx="235.2" cy="142.9" r=".51"/>
<circle cx="195.4" cy="142.9" r=".51"/>
<circle cx="145.1" cy="70.5" r=".51"/>
<circle cx="80.3" cy="108.3" r=".51"/>
<circle cx="80.3" cy="100.7" r=".51"/>
<circle cx="141.5" cy="132.9" r=".51"/>
<circle cx="98.1" cy="63.9" r=".51"/>
<circle cx="235" cy="128.6" r=".51"/>
<circle cx="215.9" cy="120.8" r=".51"/>
<circle cx="105.5" cy="37.5" r=".51"/>
<circle cx="34.4" cy="142.9" r=".51"/>
<circle cx="34.6" cy="160.6" r=".51"/>
<circle cx="80.3" cy="124.1" r=".51"/>
<circle cx="58.5" cy="113.4" r=".51"/>
<circle cx="249" cy="33.9" r=".51"/>
<circle cx="231.2" cy="33.9" r=".51"/>
<circle cx="76.5" cy="51.7" r=".51"/>
<circle cx="112.8" cy="79.9" r=".51"/>
<circle cx="75.2" cy="74.5" r=".51"/>
<circle cx="75.2" cy="66.9" r=".51"/>
<circle cx="75.8" cy="44.1" r=".51"/>
<circle cx="17.9" cy="70.5" r=".51"/>
<circle cx="176.6" cy="130.2" r=".51"/>
<circle cx="17.9" cy="75.5" r=".51"/>
<circle cx="17.9" cy="73" r=".51"/>
<circle cx="75.2" cy="31.4" r=".51"/>
<circle cx="122.7" cy="45.6" r=".51"/>
<circle cx="76" cy="46.6" r=".51"/>
<circle cx="75.2" cy="46.6" r=".51"/>
<circle cx="155" cy="132.9" r=".51"/>
<circle cx="155" cy="127.6" r=".51"/>
<circle cx="215.9" cy="142.9" r=".51"/>
</g>
<path d="M33.6 160.6h1" fill="none" stroke="#0dab76" stroke-width=".14"/>
<g font-size="4.3" fill="#c90d0c">
<text x="170.2" y="165.4">ESP32</text>
<text x="170.2" y="170">USB</text>
<text x="170.2" y="174.6">CHARGER</text>
</g>
<g font-size="3.7" fill="#c90d0c">
<text x="28.3" y="7.4">1</text>
<text x="70.4" y="7.4">2</text>
<text x="112.5" y="7.4">3</text>
<text x="154.6" y="7.4">4</text>
<text x="196.7" y="7.4">5</text>
<text x="238.8" y="7.4">6</text>
<text x="5.1" y="30.7">A</text>
<text x="261.6" y="30.7">A</text>
<text x="5.1" y="73.6">B</text>
<text x="261.6" y="73.6">B</text>
<text x="5" y="116.4">C</text>
<text x="261.5" y="116.4">C</text>
<text x="5" y="159.3">D</text>
<text x="261.5" y="159.3">D</text>
<text x="28.3" y="182.6">1</text>
<text x="70.4" y="182.6">2</text>
<text x="112.5" y="182.6">3</text>
<text x="154.6" y="182.6">4</text>
<text x="196.7" y="182.6">5</text>
<text x="238.8" y="182.6">6</text>
</g>
<g font-size="3.6" fill="#c90d0c">
<text x="15.6" y="88.5">ESP32</text>
<text x="242.6" y="85.2">Battery</text>
<text x="242.6" y="89">Charger</text>
<text x="242.6" y="92.8">Protec</text>
<text x="102.2" y="101.5">USB to UART</text>
<text x="230.7" y="105.3">Regulator 3.3V</text>
<text x="221.5" y="168">esp-uwb</text>
<text x="221.3" y="178.3">Sheet:</text>
<text x="234.9" y="178.1">1/2</text>
</g>
<g font-size="3.5">
<text x="3.9" y="211.4">18/6/2024</text>
<text x="20.6" y="211.4">4:41 pm C:\Users\jrjua\OneDrive\Documents\EAGLE\projects\Pribadi\ESP-UWB\esp-uwb.sch (Sheet: 1/2)</text>
</g>
<g font-size="3.2" fill="#c90d0c">
<text x="221.5" y="173.1">18/6/2024</text>
<text x="236.8" y="173.1">4:40 pm</text>
</g>
<text font-size="3.1" fill="#c90d0c" x="221.3" y="162.7">juarendra Ramadhani</text>
<g font-size="2.5" fill="#808080">
<text x="145.9" y="16.1">J1</text>
<text x="39.8" y="20.1">U4</text>
<text x="145.9" y="44.8">TYPE-C-31-M-12</text>
<text x="137.3" y="59.4">BATT</text>
<text x="17.4" y="80.5">JP3</text>
<text x="83.8" y="153.3" transform="rotate(-90 83.8 153.3)">FT231XS-R</text>
<text x="83.8" y="160.9" transform="rotate(-90 83.8 160.9)">IC2</text>
</g>
<text font-size="2.5" fill="#c90d0c" x="101.2" y="24.5" transform="rotate(-90 101.2 24.5)">RESET</text>
<g font-size="2.1" fill="#808080">
<text x="72.4" y="23.4">2</text>
<text x="105.1" y="21.9" transform="rotate(-90 105.1 21.9)">2</text>
<text x="163.1" y="20.2">VBUS</text>
<text x="173.6" y="19.1">A4_B9*2</text>
<text x="201.3" y="18.3">1</text>
<text x="207.1" y="19.4">OD</text>
<text x="218" y="19.4">GND</text>
<text x="227.4" y="18.3">6</text>
<text x="17.9" y="28.5">1</text>
<text x="31.4" y="28.5">2</text>
<text x="36.1" y="28.5">3</text>
<text x="42" y="29.6">EN</text>
<text x="64" y="24.5">3V3</text>
<text x="64.3" y="29.6">IO0</text>
<text x="72.4" y="28.5">25</text>
<text x="140.9" y="26.7">A6</text>
<text x="140.9" y="24.2">A5</text>
<text x="140.9" y="29.2">A7</text>
<text x="148.2" y="27.8">DP1</text>
<text x="148.2" y="25.3">CC1</text>
<text x="163.3" y="25.3">SBU2</text>
<text x="164.6" y="27.8">DN2</text>
<text x="173.6" y="29.2">B6</text>
<text x="173.6" y="24.2">B8</text>
<text x="173.6" y="26.7">B7</text>
<text x="201.3" y="25.9">3</text>
<text x="207.1" y="27">OC</text>
<text x="219.9" y="27">TD</text>
<text x="227.4" y="25.9">4</text>
<text x="64.3" y="32.1">IO2</text>
<text x="64.3" y="34.7">IO4</text>
<text x="72.4" y="31">24</text>
<text x="72.4" y="33.5">26</text>
<text x="105.1" y="35.4" transform="rotate(-90 105.1 35.4)">1</text>
<text x="140.9" y="31.8">A8</text>
<text x="148.2" y="32.9">SBU1</text>
<text x="148.2" y="30.4">DN1</text>
<text x="164.6" y="32.9">CC2</text>
<text x="164.8" y="30.4">DP2</text>
<text x="173.6" y="31.8">B5</text>
<text x="201.3" y="33.5">2</text>
<text x="207.1" y="34.7">CS</text>
<text x="218.2" y="34.7">VCC</text>
<text x="227.4" y="33.5">5</text>
<text x="232.7" y="33.5">1</text>
<text x="246.2" y="33.5">2</text>
<text x="36.1" y="36.1">4</text>
<text x="36.1" y="38.6">5</text>
<text x="42" y="37.2">SENSOR_VP</text>
<text x="42" y="39.7">SENSOR_VN</text>
<text x="63.1" y="39.7">IO12</text>
<text x="64.3" y="37.2">IO5</text>
<text x="72.4" y="38.6">14</text>
<text x="72.4" y="41.2">16</text>
<text x="72.4" y="36.1">29</text>
<text x="161.2" y="38">SHIELD</text>
<text x="164.2" y="40.5">GND</text>
<text x="173.6" y="36.9">S1*4</text>
<text x="173.6" y="39.4">A1_B12*2</text>
<text x="195.3" y="36.6" transform="rotate(-90 195.3 36.6)">2</text>
<text x="230.3" y="37.7" transform="rotate(-90 230.3 37.7)">2</text>
<text x="248.6" y="36.6" transform="rotate(-90 248.6 36.6)">2</text>
<text x="36.1" y="43.7">6</text>
<text x="36.1" y="46.2">7</text>
<text x="42" y="44.8">IO34</text>
<text x="42" y="47.4">IO35</text>
<text x="63.1" y="44.8">IO14</text>
<text x="63.1" y="42.3">IO13</text>
<text x="63.1" y="47.4">IO15</text>
<text x="72.4" y="43.7">13</text>
<text x="72.4" y="46.2">23</text>
<text x="230.3" y="46.1" transform="rotate(-90 230.3 46.1)">1</text>
<text x="248.6" y="45" transform="rotate(-90 248.6 45)">1</text>
<text x="34.9" y="53.9">34</text>
<text x="34.9" y="51.3">35</text>
<text x="42" y="52.4">TXD0</text>
<text x="63.1" y="49.9">IO16</text>
<text x="63.1" y="52.4">IO17</text>
<text x="72.4" y="48.8">27</text>
<text x="72.4" y="51.3">28</text>
<text x="72.4" y="53.9">30</text>
<text x="122.4" y="48.3" transform="rotate(-90 122.4 48.3)">1</text>
<text x="139.6" y="51.6">2</text>
<text x="195.3" y="50.1" transform="rotate(-90 195.3 50.1)">1</text>
<text x="196.7" y="50.8">6*2</text>
<text x="207.5" y="48.3" transform="rotate(-90 207.5 48.3)">1*2</text>
<text x="215.8" y="50.8">2*2</text>
<text x="34.9" y="58.9">19</text>
<text x="42" y="55">RXD0</text>
<text x="63.1" y="55">IO18</text>
<text x="63.1" y="57.5">IO19</text>
<text x="72.4" y="56.4">31</text>
<text x="72.4" y="58.9">33</text>
<text x="139.6" y="54.1">1</text>
<text x="204.9" y="55.3" transform="rotate(-90 204.9 55.3)">5</text>
<text x="215.1" y="55.3" transform="rotate(-90 215.1 55.3)">4</text>
<text x="34.9" y="61.5">20</text>
<text x="42" y="60.1">SCS/CMD</text>
<text x="42" y="62.6">SCK/CLK</text>
<text x="63.1" y="60.1">IO21</text>
<text x="63.1" y="62.6">IO22</text>
<text x="63.1" y="65.1">IO23</text>
<text x="72.4" y="61.5">36</text>
<text x="72.4" y="64">37</text>
<text x="109.9" y="64.8" transform="rotate(-90 109.9 64.8)">2</text>
<text x="114.8" y="64.8" transform="rotate(-90 114.8 64.8)">2</text>
<text x="122.4" y="61.8" transform="rotate(-90 122.4 61.8)">2</text>
<text x="146.7" y="65.3">1</text>
<text x="160.1" y="65.3">2</text>
<text x="164.6" y="65.3">2</text>
<text x="176.7" y="65.3">1</text>
<text x="191.2" y="65.1" transform="rotate(-90 191.2 65.1)">1</text>
<text x="17.7" y="70.1">3</text>
<text x="17.7" y="67.6">4</text>
<text x="34.9" y="66.6">21</text>
<text x="34.9" y="69.1">22</text>
<text x="42" y="67.7">SDO/SD0</text>
<text x="42" y="70.2">SDI/SD1</text>
<text x="63.1" y="67.7">IO25</text>
<text x="63.1" y="70.2">IO26</text>
<text x="72.4" y="66.6">10</text>
<text x="72.4" y="69.1">11</text>
<text x="72.4" y="71.6">12</text>
<text x="95.2" y="69.2" transform="rotate(-90 95.2 69.2)">2</text>
<text x="100.3" y="69.2" transform="rotate(-90 100.3 69.2)">2</text>
<text x="122.4" y="66.8" transform="rotate(-90 122.4 66.8)">1</text>
<text x="123.5" y="70.9" transform="rotate(-90 123.5 70.9)">K</text>
<text x="168.5" y="66.4">A</text>
<text x="172.6" y="66.4">K</text>
<text x="217.2" y="68.2">VCC</text>
<text x="226.4" y="67.1">4</text>
<text x="17.7" y="75.2">1</text>
<text x="17.7" y="72.7">2</text>
<text x="34.9" y="74.2">17</text>
<text x="34.9" y="76.7">18</text>
<text x="42" y="75.3">SHD/SD2</text>
<text x="42" y="77.8">SWP/SD3</text>
<text x="63.1" y="77.8">IO33</text>
<text x="63.1" y="75.3">IO32</text>
<text x="63.1" y="72.8">IO27</text>
<text x="72.4" y="76.7">9</text>
<text x="72.4" y="74.2">8</text>
<text x="95.2" y="77.5" transform="rotate(-90 95.2 77.5)">1</text>
<text x="100.3" y="77.5" transform="rotate(-90 100.3 77.5)">1</text>
<text x="123.5" y="75" transform="rotate(-90 123.5 75)">A</text>
<text x="146.7" y="75.4">1</text>
<text x="160.1" y="75.4">2</text>
<text x="164.6" y="75.4">2</text>
<text x="168.5" y="76.6">A</text>
<text x="172.6" y="76.6">K</text>
<text x="176.7" y="75.4">1</text>
<text x="200.2" y="72.1">1</text>
<text x="200.2" y="74.7">8</text>
<text x="206.1" y="73.3">TEMP</text>
<text x="206.1" y="75.8">CE</text>
<text x="214.6" y="75.8">STDBY</text>
<text x="217.7" y="73.3">BAT</text>
<text x="226.4" y="72.1">5</text>
<text x="226.4" y="74.7">6</text>
<text x="226.4" y="77.2">7</text>
<text x="63" y="82.9">GND</text>
<text x="72.4" y="81.8">1*24</text>
<text x="109.9" y="78.3" transform="rotate(-90 109.9 78.3)">1</text>
<text x="114.8" y="78.3" transform="rotate(-90 114.8 78.3)">1</text>
<text x="122.4" y="78.9" transform="rotate(-90 122.4 78.9)">2</text>
<text x="159.9" y="83.1">1</text>
<text x="191.2" y="78.6" transform="rotate(-90 191.2 78.6)">2</text>
<text x="200.2" y="79.8">2</text>
<text x="206.1" y="80.9">PROG</text>
<text x="215.4" y="78.3">CHRG</text>
<text x="218.9" y="83.4">EP</text>
<text x="226.4" y="82.3">9</text>
<text x="159.9" y="88.1">3</text>
<text x="170.8" y="85.6">2</text>
<text x="217" y="88.5">GND</text>
<text x="226.4" y="87.4">3</text>
<text x="69.2" y="100.3">1</text>
<text x="77.6" y="100.3">2</text>
<text x="26.5" y="108">1</text>
<text x="38.5" y="108">2</text>
<text x="42.3" y="108">2</text>
<text x="55.8" y="108">1</text>
<text x="69.2" y="108">2</text>
<text x="77.6" y="108">1</text>
<text x="30.4" y="109.1">K</text>
<text x="34.4" y="109.1">A</text>
<text x="95.2" y="109" transform="rotate(-90 95.2 109)">15</text>
<text x="97.8" y="109" transform="rotate(-90 97.8 109)">3</text>
<text x="147.2" y="109.7">1</text>
<text x="153" y="110.8">G</text>
<text x="157" y="113.4">D</text>
<text x="163.2" y="112.3">3</text>
<text x="96.3" y="118.2" transform="rotate(-90 96.3 118.2)">VCC</text>
<text x="147.2" y="114.8">2</text>
<text x="153" y="115.9">S</text>
<text x="26.5" y="120.6">1</text>
<text x="30.4" y="121.8">K</text>
<text x="34.4" y="121.8">A</text>
<text x="38.5" y="120.6">2</text>
<text x="42.3" y="120.6">2</text>
<text x="55.8" y="120.6">1</text>
<text x="66.7" y="123.7">2</text>
<text x="75.1" y="123.7">1</text>
<text x="80.7" y="123.7">13</text>
<text x="87.8" y="124.8">3V3OUT</text>
<text x="98.9" y="120.5" transform="rotate(-90 98.9 120.5)">VCCIO</text>
<text x="101.7" y="124.8">TXD</text>
<text x="110.6" y="123.7">20</text>
<text x="197.2" y="120.4">1</text>
<text x="213.2" y="120.4">2</text>
<text x="80.7" y="128.8">12</text>
<text x="80.9" y="131.3">11</text>
<text x="87.8" y="129.9">USBDM</text>
<text x="100.5" y="129.9">RTS#</text>
<text x="101.4" y="127.4">RXD</text>
<text x="110.6" y="128.8">2</text>
<text x="110.6" y="126.2">4</text>
<text x="110.6" y="131.3">9</text>
<text x="183.2" y="129.8">4</text>
<text x="189.1" y="130.9">VIN</text>
<text x="196.1" y="130.9">SW</text>
<text x="204.3" y="129.8">3</text>
<text x="215.6" y="127.8" transform="rotate(-90 215.6 127.8)">2</text>
<text x="218.6" y="127.8" transform="rotate(-90 218.6 127.8)">2</text>
<text x="63.5" y="137.4" transform="rotate(-90 63.5 137.4)">3</text>
<text x="80.7" y="136.4">14</text>
<text x="87.8" y="132.4">USBDP</text>
<text x="87.8" y="137.5">RESET#</text>
<text x="100.2" y="137.5">DSR#</text>
<text x="100.3" y="135">DTR#</text>
<text x="100.5" y="132.4">CTS#</text>
<text x="110.6" y="133.9">1</text>
<text x="110.6" y="136.4">7</text>
<text x="141.2" y="135.7" transform="rotate(-90 141.2 135.7)">2</text>
<text x="154.6" y="135.7" transform="rotate(-90 154.6 135.7)">2</text>
<text x="176.2" y="132.9" transform="rotate(-90 176.2 132.9)">2</text>
<text x="183.2" y="134.9">5</text>
<text x="189.1" y="136">FB</text>
<text x="194.9" y="133.4">GND</text>
<text x="195" y="136">RUN</text>
<text x="204.3" y="134.9">1</text>
<text x="204.3" y="132.3">2</text>
<text x="232.1" y="132.9" transform="rotate(-90 232.1 132.9)">2</text>
<text x="237.2" y="132.9" transform="rotate(-90 237.2 132.9)">2</text>
<text x="36.9" y="142.5">1</text>
<text x="50.4" y="142.5">2</text>
<text x="54.7" y="142.5">1</text>
<text x="100.1" y="140.1">DCD#</text>
<text x="102.6" y="142.6">RI#</text>
<text x="110.6" y="141.5">5</text>
<text x="110.6" y="138.9">8</text>
<text x="176.2" y="141.3" transform="rotate(-90 176.2 141.3)">1</text>
<text x="215.6" y="141.3" transform="rotate(-90 215.6 141.3)">1</text>
<text x="218.6" y="141.3" transform="rotate(-90 218.6 141.3)">1</text>
<text x="232.1" y="141.3" transform="rotate(-90 232.1 141.3)">1</text>
<text x="237.2" y="141.3" transform="rotate(-90 237.2 141.3)">1</text>
<text x="63.5" y="149.5" transform="rotate(-90 63.5 149.5)">2</text>
<text x="98.8" y="147.7">CBUS0</text>
<text x="110.6" y="149.1">17</text>
<text x="110.6" y="146.6">18</text>
<text x="141.2" y="144.1" transform="rotate(-90 141.2 144.1)">1</text>
<text x="154.6" y="144.1" transform="rotate(-90 154.6 144.1)">1</text>
<text x="63.5" y="155.2" transform="rotate(-90 63.5 155.2)">2</text>
<text x="98.8" y="152.7">CBUS2</text>
<text x="98.8" y="150.2">CBUS1</text>
<text x="98.8" y="155.3">CBUS3</text>
<text x="110.6" y="151.6">10</text>
<text x="110.6" y="154.2">19</text>
<text x="36.9" y="160.3">1</text>
<text x="50.4" y="160.3">2</text>
<text x="54.7" y="160.3">1</text>
<text x="63.5" y="167.2" transform="rotate(-90 63.5 167.2)">3</text>
<text x="96.3" y="164.9" transform="rotate(-90 96.3 164.9)">GND_1</text>
<text x="98.9" y="164.9" transform="rotate(-90 98.9 164.9)">GND_2</text>
<text x="95.2" y="170.7" transform="rotate(-90 95.2 170.7)">6</text>
<text x="97.8" y="171.9" transform="rotate(-90 97.8 171.9)">16</text>
</g>
<g font-size="1.8" fill="#808080">
<text x="104" y="15.1">3.3V</text>
<text x="158.3" y="80.9">BATT_SW</text>
<text x="39.6" y="87.3">ESP32-WROOM-32D</text>
<text x="158.3" y="91">JS102011SAQN</text>
</g>
<text font-size="1.8" fill="#c90d0c" x="207.8" y="30.1">Lithium Protection</text>
<g font-size="1.4" fill="#808080">
<text x="205.1" y="15.4">IC1 DW01A</text>
<text x="183.1" y="19.9">VBUS</text>
<text x="231.8" y="19.2">VBAT-</text>
<text x="14.9" y="24.8">3.3V</text>
<text x="30.3" y="26.5">CHIP_PU</text>
<text x="78.9" y="29.3">0</text>
<text x="81.6" y="25.2" transform="rotate(-90 81.6 25.2)">3.3V</text>
<text x="115.6" y="27.7" transform="rotate(-90 115.6 27.7)">RESET</text>
<text x="136" y="27.6">D+</text>
<text x="179.3" y="27.6">D-</text>
<text x="27.1" y="33.9">EN/2.5C</text>
<text x="78.9" y="34.4">D4/2.5C</text>
<text x="79.2" y="31.9">D2/2.5C</text>
<text x="136.4" y="30.1">D-</text>
<text x="179.3" y="30.1">D+</text>
<text x="236.8" y="34.4">100</text>
<text x="241.6" y="34.4">R9</text>
<text x="250.9" y="34.4">VBAT+</text>
<text x="27.4" y="39.5">VN/2.5C</text>
<text x="27.4" y="37">VP/2.5C</text>
<text x="78.9" y="39.5">D12/2.5C</text>
<text x="79.2" y="37">D5/2.5C</text>
<text x="108.3" y="39.7" transform="rotate(-90 108.3 39.7)">RESET</text>
<text x="123.3" y="41.9" transform="rotate(-90 123.3 41.9)">D2/2.5C</text>
<text x="185.7" y="41.3" transform="rotate(-90 185.7 41.3)">GND</text>
<text x="231.9" y="40" transform="rotate(-90 231.9 40)">100nf</text>
<text x="250.2" y="39" transform="rotate(-90 250.2 39)">100nf</text>
<text x="26.7" y="44.6">D34/2.5C</text>
<text x="26.7" y="47.1">D35/2.5C</text>
<text x="78.9" y="44.6">D14/2.5C</text>
<text x="78.9" y="42">D13/2.5C</text>
<text x="78.9" y="47.1">D15/2.5C</text>
<text x="97.6" y="44.3" transform="rotate(-90 97.6 44.3)">SW2</text>
<text x="108" y="45.1" transform="rotate(-90 108 45.1)">KMR2</text>
<text x="112.3" y="47.6">+5V</text>
<text x="113.3" y="43.3">GND</text>
<text x="196.1" y="46.1" transform="rotate(-90 196.1 46.1)">1k</text>
<text x="196.1" y="42" transform="rotate(-90 196.1 42)">R14</text>
<text x="232.2" y="45.1" transform="rotate(-90 232.2 45.1)">C15</text>
<text x="250.5" y="43.8" transform="rotate(-90 250.5 43.8)">C16</text>
<text x="23" y="52.2">U0TXD/2.5C</text>
<text x="78.9" y="52.2">RX_DWM/2.3B</text>
<text x="78.9" y="49.6">TX_DWM/2.3B</text>
<text x="104" y="52.2">GND</text>
<text x="123.3" y="53" transform="rotate(-90 123.3 53)">R4</text>
<text x="145.5" y="52.4">VBAT-</text>
<text x="202.1" y="48.1">Q4</text>
<text x="209.8" y="48.1">FS8205A</text>
<text x="220.4" y="51.7">VBAT-</text>
<text x="231.8" y="49.1">VBAT-</text>
<text x="247.4" y="50.9">GND</text>
<text x="22.8" y="54.7">U0RXD/2.5C</text>
<text x="78.9" y="57.3">D19/2.5C</text>
<text x="78.9" y="54.7">D18/2.5C</text>
<text x="79.2" y="59.8">D21/2.5C</text>
<text x="108.7" y="58">GND</text>
<text x="113.6" y="57.8">+5V</text>
<text x="123.3" y="57.8" transform="rotate(-90 123.3 57.8)">330</text>
<text x="145.5" y="55">VBAT+</text>
<text x="195.1" y="55.5">GND</text>
<text x="78.7" y="64.9">D23/2.5C</text>
<text x="78.9" y="62.3">D22/2.5C</text>
<text x="96.7" y="61.1">3.3V</text>
<text x="203.8" y="64.4">U3</text>
<text x="206.6" y="64.4">TP4056</text>
<text x="25.2" y="67.9">GND</text>
<text x="25.5" y="71">+5V</text>
<text x="78.9" y="67.4">D25/2.5C</text>
<text x="78.9" y="70">D26/2.5C</text>
<text x="97.1" y="70.2" transform="rotate(-90 97.1 70.2)">C2</text>
<text x="102.4" y="70.7" transform="rotate(-90 102.4 70.7)">C3</text>
<text x="110.8" y="70" transform="rotate(-90 110.8 70)">47k</text>
<text x="115.6" y="70" transform="rotate(-90 115.6 70)">47k</text>
<text x="125" y="68.9" transform="rotate(-90 125 68.9)">LED2</text>
<text x="138.8" y="71">VBUS</text>
<text x="150.7" y="66.2">1k</text>
<text x="155.5" y="66.2">R5</text>
<text x="164.7" y="67.7">LED5</text>
<text x="174.2" y="67.7">Green</text>
<text x="180.8" y="66.2">CHRG</text>
<text x="192.1" y="70.6" transform="rotate(-90 192.1 70.6)">1.2k</text>
<text x="196.4" y="71.6" transform="rotate(-90 196.4 71.6)">VBUS</text>
<text x="231.6" y="67.9">VBUS</text>
<text x="22.8" y="76.1">D22/2.5C</text>
<text x="22.8" y="73.5">D21/2.5C</text>
<text x="78.7" y="75">D32/2.5C</text>
<text x="78.7" y="77.6">D33/2.5C</text>
<text x="78.9" y="72.5">D27/2.5C</text>
<text x="97.1" y="77.6" transform="rotate(-90 97.1 77.6)">100nf</text>
<text x="102.4" y="76.8" transform="rotate(-90 102.4 76.8)">10nf</text>
<text x="110.8" y="74.3" transform="rotate(-90 110.8 74.3)">R16</text>
<text x="115.6" y="74.3" transform="rotate(-90 115.6 74.3)">R15</text>
<text x="150.9" y="76.3">1k</text>
<text x="155.5" y="76.3">R6</text>
<text x="164.2" y="77.8">LED1</text>
<text x="174.4" y="77.6">Green</text>
<text x="180.8" y="76.3">STBY</text>
<text x="192.1" y="74.6" transform="rotate(-90 192.1 74.6)">R8</text>
<text x="231.6" y="75.6">STBY</text>
<text x="231.6" y="73">VBAT+</text>
<text x="124.8" y="79.7" transform="rotate(-90 124.8 79.7)">Green</text>
<text x="151.2" y="83.9">V+</text>
<text x="231.6" y="78.1">CHRG</text>
<text x="79.1" y="86.3" transform="rotate(-90 79.1 86.3)">GND</text>
<text x="96.5" y="85.5">GND</text>
<text x="113.3" y="88.5" transform="rotate(-90 113.3 88.5)">D34/2.5C</text>
<text x="123.8" y="84.7">3.3V</text>
<text x="177.6" y="84.9">+5V</text>
<text x="230.1" y="92.1">GND</text>
<text x="96.4" y="100.7">VCC</text>
<text x="26" y="107.3">Green</text>
<text x="36.4" y="107.5">LED3</text>
<text x="62.8" y="105.8" transform="rotate(-90 62.8 105.8)">GND</text>
<text x="70.2" y="102.5">C9</text>
<text x="76" y="102.7">100nf</text>
<text x="146.3" y="104.2">SI2301BDS-T1-E3</text>
<text x="159.2" y="104.1">U6</text>
<text x="17.1" y="108.8">CBUS2</text>
<text x="47" y="108.8">R2</text>
<text x="50.6" y="108.8">330</text>
<text x="69.6" y="109.8">C10</text>
<text x="75" y="109.8">100nf</text>
<text x="136.5" y="110.6">VBUS</text>
<text x="168.3" y="113.1">VBAT+</text>
<text x="26" y="120">Green</text>
<text x="62.6" y="114.7" transform="rotate(-90 62.6 114.7)">VCC</text>
<text x="75.3" y="114.4">VBUS</text>
<text x="78.6" y="118">VCC</text>
<text x="198.9" y="118">MLF2012A2R2KT000</text>
<text x="198.9" y="116.4">L1</text>
<text x="219.6" y="116.4">3.3V</text>
<text x="17.1" y="121.5">CBUS1</text>
<text x="36.9" y="120.2">LED4</text>
<text x="46.1" y="121.5">R11</text>
<text x="50.6" y="121.5">330</text>
<text x="62.3" y="125.6" transform="rotate(-90 62.3 125.6)">GND</text>
<text x="66.6" y="125.6">100nf</text>
<text x="72.9" y="125.6">C5</text>
<text x="117" y="124.6">U0RXD/2.5C</text>
<text x="154" y="123.3">V+</text>
<text x="175" y="125.3">+5V</text>
<text x="233.5" y="124.3">3.3V</text>
<text x="64.3" y="131.5" transform="rotate(-90 64.3 131.5)">0</text>
<text x="75.2" y="129.6">D-</text>
<text x="117" y="129.6">RTS</text>
<text x="117" y="127.1">U0TXD/2.5C</text>
<text x="144.8" y="130.4">D1</text>
<text x="147.9" y="130.7">1N5819HW</text>
<text x="155.2" y="130.7">-7</text>
<text x="186.6" y="127.1">IC4</text>
<text x="194.5" y="127.1">M3406-ADJ</text>
<text x="222.8" y="130.7">GND</text>
<text x="74.8" y="132.2">D+</text>
<text x="117" y="134.7">DTR</text>
<text x="156.8" y="137.5" transform="rotate(-90 156.8 137.5)">100nf</text>
<text x="178.4" y="134.7" transform="rotate(-90 178.4 134.7)">100nf</text>
<text x="216.5" y="137.3" transform="rotate(-90 216.5 137.3)">R37</text>
<text x="216.5" y="133.4" transform="rotate(-90 216.5 133.4)">40k2</text>
<text x="233.7" y="135" transform="rotate(-90 233.7 135)">1uf</text>
<text x="239.1" y="134.7" transform="rotate(-90 239.1 134.7)">10nf</text>
<text x="29.6" y="143.4">RTS</text>
<text x="67.9" y="142.3" transform="rotate(-90 67.9 142.3)">MMBT3904-TP</text>
<text x="74.2" y="138.5" transform="rotate(-90 74.2 138.5)">VCC</text>
<text x="143.1" y="142.3" transform="rotate(-90 143.1 142.3)">1uf</text>
<text x="143.1" y="138" transform="rotate(-90 143.1 138)">C13</text>
<text x="156.5" y="142.6" transform="rotate(-90 156.5 142.6)">C14</text>
<text x="178.1" y="139.8" transform="rotate(-90 178.1 139.8)">C8</text>
<text x="234" y="139.5" transform="rotate(-90 234 139.5)">C11</text>
<text x="239.3" y="139.5" transform="rotate(-90 239.3 139.5)">C12</text>
<text x="67.9" y="145.9" transform="rotate(-90 67.9 145.9)">Q5</text>
<text x="117" y="150">CBUS1</text>
<text x="193.8" y="146.7">GND</text>
<text x="233.7" y="148.2">GND</text>
<text x="117" y="152.5">CBUS2</text>
<text x="146.8" y="150.5">GND</text>
<text x="29.6" y="161.1">DTR</text>
<text x="68.4" y="166" transform="rotate(-90 68.4 166)">Q6 MMBT3904-TP</text>
<text x="27.6" y="168.7">CHIP_PU</text>
<text x="103.7" y="173.9" transform="rotate(-90 103.7 173.9)">GND</text>
</g>
</svg>
